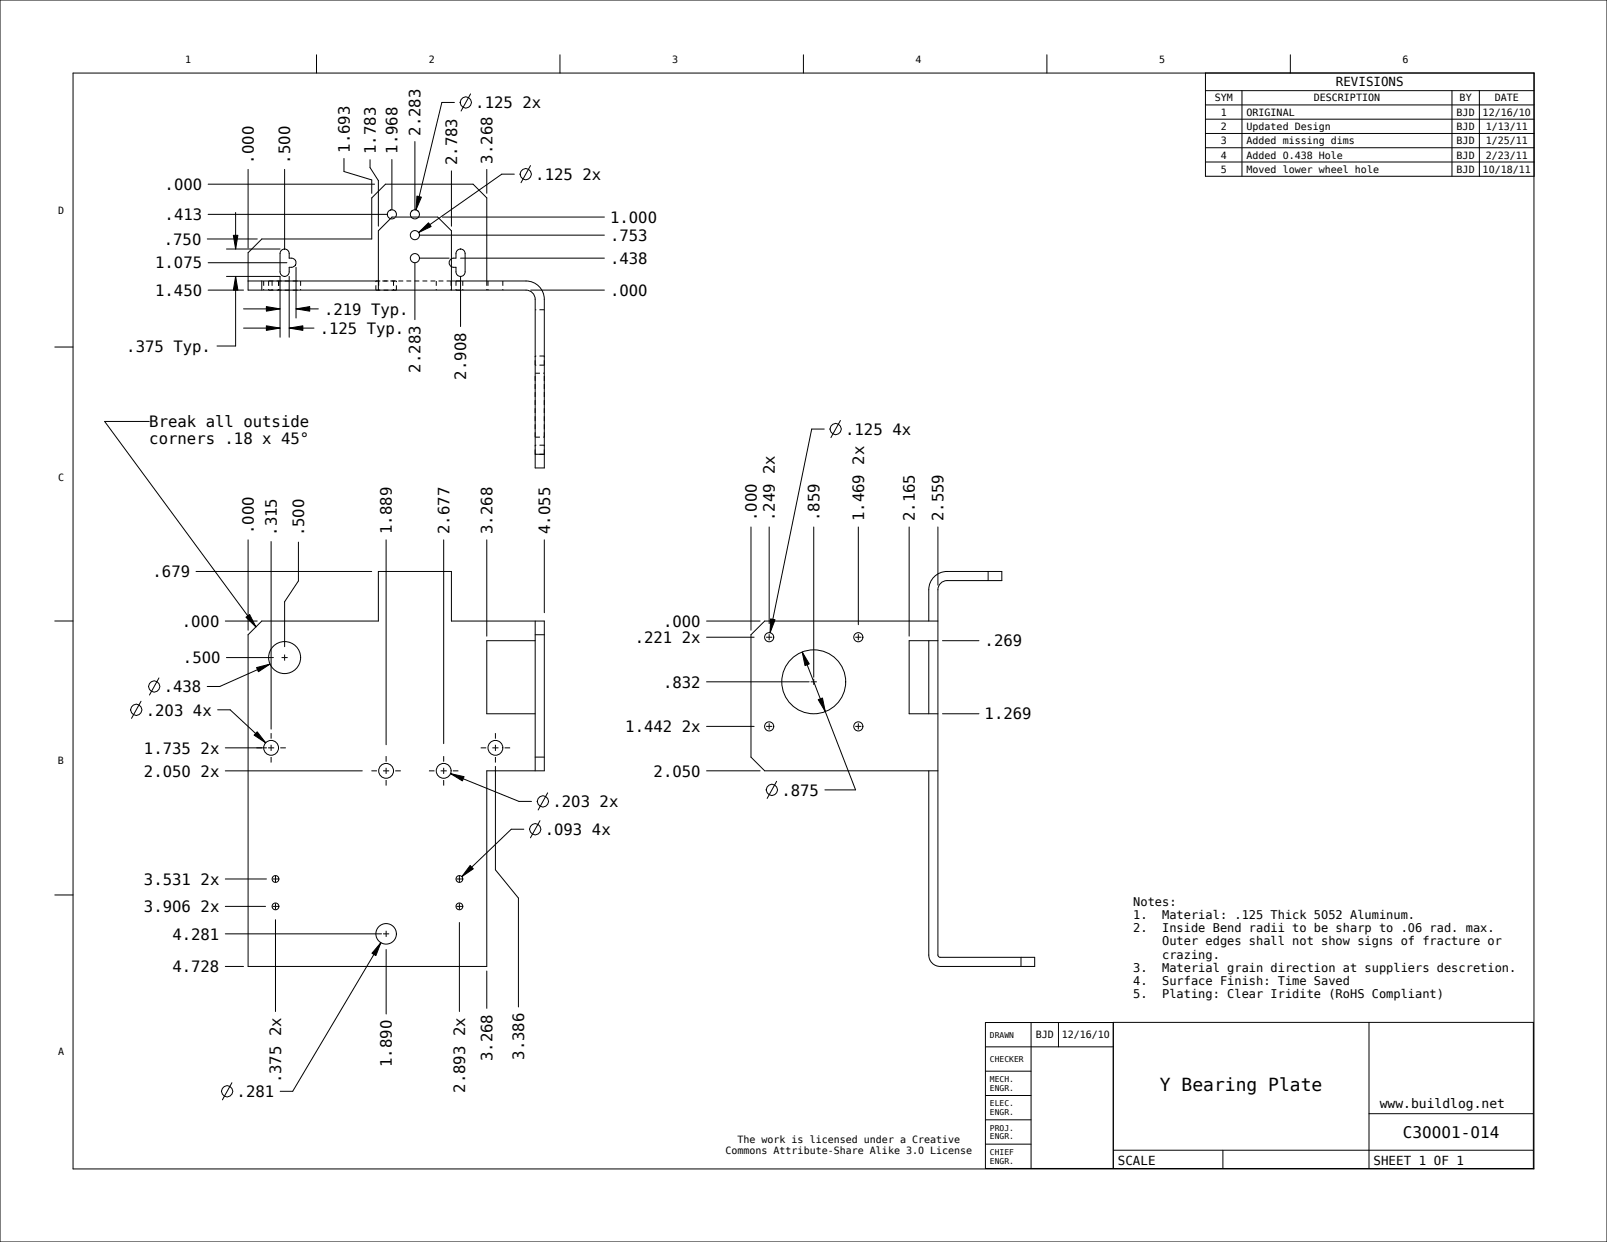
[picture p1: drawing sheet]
<svg xmlns="http://www.w3.org/2000/svg" width="559mm" height="432mm" viewBox="0 0 559 432" stroke-linecap="round" stroke-linejoin="round" font-family="sans-serif">
<g fill="none" stroke="#000" stroke-width=".35">
<path d="M0 0h558.8v431.8h-558.8zM110.1 19v6.4M194.7 19v6.4M279.4 19v6.4M364 19v6.4M448.7 19v6.4M158 35.6h-4.4l-9 37.4M163.6 32.6l-3.3 6M419.2 25.4v35.9h114.3v-35.9h-508.1v381h508v-381M419.2 31.5h114.3M419.2 36.5h114.3M431.9 31.5v29.8"/>
<path d="M504.9 31.5v29.8M514.4 31.5v29.8M86.3 58.9v27.4M99 58.9v27.7M119.6 55.1v4.5l9.7 3v4.6M128.7 55.5v2.8l2.9 4.5v15.8M136.3 55.5v17.4M144.3 49.2v23.7M157 59.4v19.2M169.3 58.9v8.3M184.5 57.6l-3.3 5.9M419.2 41.4h114.3"/>
<path d="M419.2 46.4h114.3M419.2 51.4h114.3M419.2 56.3h114.3M72.4 74.5h62.3M72.4 64h57.9M81.9 73.9v12.7M145 68.2l1.5 .3-1.9 4.5zM153.8 75.5h56.4M178.8 60.6h-4.3l-28.9 20.2M72.1 83.1h17.4M72.4 91.3h27.4M78.8 96.1h18.6v21.1"/>
<path d="M78.8 86.6h18.6M81.1 81.8h1.6l-.8 4.8zM81.9 96.1l.8 4.8h-1.6zM81.9 96.1v24.2h-6.4M86.3 97.7h45.3M91 97.7v3.2M98 86.9a1.59 1.59 0 0 1 1.7-.2 1.59 1.59 0 0 1 .9 1.5v1.6a1.72 1.72 0 0 1 2.3 1.5 1.72 1.72 0 0 1-2.3 1.6v1.6a1.59 1.59 0 0 1-1.6 1.6 1.59 1.59 0 0 1-1.6-1.6v-6.3zM100.6 96.1v21.1M102.9 92.9v17.7M144.3 91.3v19.8M145.6 80.8l3.4-3.3 .9 1.3zM145.9 89.8h10.3"/>
<path d="M145.9 81.8h64.3M157 90l1.6-.2v-1.6a1.59 1.59 0 0 1 1.5-1.6 1.59 1.59 0 0 1 1.6 1.6v6.3a1.59 1.59 0 0 1-1.6 1.6M157 92.7l1.6 .2v1.6a1.59 1.59 0 0 0 1.5 1.6M157 97.7h25.9a6.3 6.3 0 0 1 6.4 6.3v58.7h-3.2v-58.7a3.2 3.2 0 0 0-3.2-3.1h-96.6v-13l4.7-4.8h38.3v-14.3l4.7-4.8h30.5l4.8 4.8v28.9M160.1 96.1v17.4M160.1 89.8h50.1M72.4 100.9h12.3M84.7 114.1h12.7M84.7 107.4h12.7M92.6 106.6l4.8 .8-4.8 .8zM92.6 113.3l4.8 .8-4.8 .8zM100.6 114.1l4.7-.8v1.6z"/>
<path d="M100.6 114.1h8.6M102.9 107.4l4.8-.8v1.6zM102.9 107.4h7.8M131.6 100.9v-20.7l4.7-4.7h15.9l4.8 4.7v20.7M184.5 100.9h25.7M19 120.6h6.4M186.1 157.9h3.2M286.6 149.2h-4.4l-14.4 70.8M292.2 146.2l-3.3 5.9M68.2 198.7h61M86.3 187.7v31.4M94.3 188.3v65.2"/>
<path d="M103.8 188.5v13.5l-4.8 7.2v15.6M134.3 187.7v71.2M154.3 187.7v70.8M169.3 187.7v33.5M189.3 187.7v25.3M261.1 183.2v35.9M267.5 183.2v33.6M283 183.2v52.3M298.5 183.2v34M316.1 183.2v38M326.1 183.2v20.2M343.6 198.7v3.2"/>
<path d="M19 215.9h6.4M78.3 215.9h11.1M186.1 215.9v52.1M245.7 215.9h18.6M268 215.2l1.5 .3-1.7 4.5zM323 215.9v-10.9a6.3 6.3 0 0 1 6.3-6.3h19.1v3.2h-19.1a3.2 3.2 0 0 0-3.2 3.1l.1 127.3 .7 .5h32.9v3.2h-32.9a4 4 0 0 1-3.9-4v-64M326.1 215.9h-60.2l-4.8 4.8v42.5l4.8 4.8h60.2M55.3 235.7l-3.3 5.9M78.7 228.6h16.4M86.3 220.7l4.7-4.8h40.6v-17.2h25.4v17.2h32.3v52.1h-20v68h-83zM89.2 232.1l4.7-1.2-4 2.6zM93.9 230.9l-17.5 7.8h-4.3"/>
<path d="M186.1 222.8h-16.8v25.4h16.8M186.1 220.7h3.2M245.7 221.5h16.5M245.7 237h35.7M278.9 226.7l2.5 4.1-1.5 .6zM278.9 226.7l18.6 47.9h-10.7M323 222.8v25.4M326.1 222.8h-10v25.4h10M327.7 222.8h12.7M49 243.8l-3.3 6M75.7 246.8h4.3l12.4 11.4M78.3 260h14.4"/>
<path d="M89.4 254.4l3 3.8-4-2.6zM245.7 252.5h16.5M284.5 243.2l1.5-.5 1 4.7zM327.7 248.2h12.7M78.3 268h47.7M156.7 269l4.7 1-.6 1.5zM156.7 269l23.8 9.6h4.3M172.3 266.4v36l8 9.8v37.9M186.1 263.2h3.2M190.4 275.6l-3.3 6M245.7 268h18.6M270.1 271.6l-3.3 6"/>
<path d="M182.1 288.3h-4.3l-17.2 16.5M187.8 285.3l-3.3 6M19 311.1h6.4M78.3 305.6h14.4M78.3 315.1h14M95.8 319.8v31.9M163.5 300.9l1.1 1.2-4 2.7zM78.3 324.7h54.4M78.3 336h6.4M132.4 327.7l-1.7 4.5-1.4-.8zM132.4 327.7l-30.6 51.7h-4.4M134.3 330.1v22.4"/>
<path d="M159.7 320.7v31M169.3 337.6v13M355 332.8v3.2M342.7 355.5l190.5-.1v50.8h-190.5zM358.5 355.5v50.7M368.1 355.5v8.5M387.1 355.4v50.8M476 355.4v50.8M80.6 376.4l-3.3 6M342.7 372.4h15.8M342.7 364h44.4M342.7 397.8h15.8"/>
<path d="M342.7 389.3h15.8M342.7 380.9h15.8M387.1 399.9h146.1M425.2 399.9v6.3M476 387.2h57.2"/>
<circle cx="161.9" cy="35.6" r="1.95"/>
<circle cx="182.8" cy="60.6" r="1.95"/>
<circle cx="290.5" cy="149.2" r="1.95"/>
<circle cx="53.6" cy="238.7" r="1.95"/>
<circle cx="47.3" cy="246.8" r="1.95"/>
<circle cx="94.3" cy="260" r="2.58"/>
<circle cx="172.3" cy="260" r="2.58"/>
<circle cx="134.3" cy="268" r="2.58"/>
<circle cx="154.3" cy="268" r="2.58"/>
<circle cx="188.8" cy="278.6" r="1.95"/>
<circle cx="268.4" cy="274.6" r="1.95"/>
<circle cx="186.1" cy="288.3" r="1.95"/>
<circle cx="78.9" cy="379.4" r="1.95"/>
</g>
<g fill="#000">
<path d="M145 68.2l1.5 .3-1.9 4.5zM81.9 96.1l.8 4.8h-1.6zM81.1 81.8h1.6l-.8 4.8zM145.6 80.8l3.4-3.3 .9 1.3zM92.6 106.6l4.8 .8-4.8 .8zM92.6 113.3l4.8 .8-4.8 .8zM100.6 114.1l4.7-.8v1.6zM102.9 107.4l4.8-.8v1.6zM268 215.2l1.5 .3-1.7 4.5zM89.2 232.1l4.7-1.2-4 2.6zM278.9 226.7l2.5 4.1-1.5 .6zM89.4 254.4l3 3.8-4-2.6z"/>
<path d="M284.5 243.2l1.5-.5 1 4.7zM156.7 269l4.7 1-.6 1.5zM163.5 300.9l1.1 1.2-4 2.7zM132.4 327.7l-1.7 4.5-1.4-.8z"/>
</g>
<g fill="none" stroke="#000" stroke-width=".35" stroke-dasharray="1.7 1.1" stroke-linecap="butt">
<path d="M91.7 97.7v3.2M96.8 97.7v3.2M131.7 97.7v3.2M136.8 97.7v3.2M151.7 97.7v3.2M156.2 91.3l.2 .8 .6 .6M156.9 97.7v3.2M157 90l-.6 .5-.2 .8M157 97.7h-25.4M169.3 97.7v3.2M169.7 97.7v3.2M174.8 97.7v3.2"/>
<path d="M189.3 107.7h-3.2"/>
</g>
<!-- layer: 02___PRT_ALL_AXES -->
<g fill="none" stroke="#000" stroke-width=".35" stroke-dasharray="2.1 2.1 6.4 2.1" stroke-dashoffset="1.1" stroke-linecap="butt">
<path d="M99 228.6v2.8M99 228.6v-2.7M99 228.6h-2.8M99 228.6h2.7M267.5 221.5v2.8M267.5 221.5v-2.7M267.5 221.5h-2.8M267.5 221.5h2.7M283 237v2.8M283 237v-2.7M283 237h-2.8M283 237h2.7"/>
<path d="M298.5 221.5v2.8M298.5 221.5v-2.7M298.5 221.5h-2.8M298.5 221.5h2.7M94.3 260v5.1M94.3 260v-5.1M94.3 260h-5.1M94.3 260h5.1M172.3 260h-5.1M172.3 260h5.1M172.3 260v5.1M172.3 260v-5.1"/>
<path d="M267.5 252.5v2.8M267.5 252.5v-2.7M267.5 252.5h-2.8M267.5 252.5h2.7M298.5 252.5v2.8M298.5 252.5v-2.7M298.5 252.5h-2.8M298.5 252.5h2.7M134.3 268v5.1M134.3 268v-5.1M134.3 268h-5.2M134.3 268h5.1"/>
<path d="M154.3 268h-5.1M154.3 268h5.1M154.3 268v5.1M154.3 268v-5.1M95.8 315.1h-2.7M95.8 315.1h2.7M95.8 305.6v2.7M95.8 315.1v2.8M95.8 315.1v-2.7M95.8 305.6v-2.7M95.8 305.6h-2.7M95.8 305.6h2.7"/>
<path d="M159.7 315.1h-2.7M159.7 315.1h2.8M159.7 305.6h-2.7M159.7 305.6h2.8M159.7 305.6v2.7M159.7 315.1v2.8M159.7 315.1v-2.7M159.7 305.6v-2.7M134.3 324.7h-2.8M134.3 324.7h2.7M134.3 324.7v2.7M134.3 324.7v-2.8"/>
</g>
<g fill="none" stroke="#000" stroke-width=".35" stroke-dasharray="1.7 1.1" stroke-linecap="butt">
<path d="M135.8 76h1.1l.6-.5M143 75.5l1.3 .6M144.3 76.1l1.2-.6M93.4 97.7v3.2M93.4 97.7h11.1M94.6 97.7v3.2M97 97.7v3.2M104.5 97.7v3.2M137.8 97.7h-7.1M158.6 97.7h2.3M158.6 97.7v3.2M160.9 97.7v3.2"/>
<path d="M93.4 100.9h11.1M130.7 100.9v-3.2M137.8 100.9v-3.2M137.8 100.9h-7.1M158.6 100.9h2.3M186.1 129.8h3.2M186.1 127v-3.2M189.3 127h-3.2M189.3 123.8h-3.2M189.3 127v-3.2M186.1 152h3.2M186.1 158v-3.2"/>
<path d="M186.1 152v-22.2M189.3 158h-3.2M189.3 154.8h-3.2M189.3 158v-3.2M189.3 152v-22.2"/>
</g>
<g fill="none" stroke="#000" stroke-width=".35">
<path d="M137.5 75.5a1.59 1.59 0 0 0-.4-2.3 1.59 1.59 0 0 0-2.3 .7 1.59 1.59 0 0 0 1 2.1M143 75.5a1.59 1.59 0 0 1 .2-2.2 1.59 1.59 0 0 1 2.1 0 1.59 1.59 0 0 1 .2 2.2"/>
<circle cx="144.3" cy="81.8" r="1.59"/>
<circle cx="144.3" cy="89.8" r="1.59"/>
<circle cx="99" cy="228.6" r="5.6"/>
<circle cx="267.5" cy="221.5" r="1.59"/>
<circle cx="283" cy="237" r="11.1"/>
<circle cx="298.5" cy="221.5" r="1.59"/>
<circle cx="267.5" cy="252.5" r="1.59"/>
<circle cx="298.5" cy="252.5" r="1.59"/>
<circle cx="95.8" cy="305.6" r="1.18"/>
<circle cx="95.8" cy="315.1" r="1.18"/>
<circle cx="159.7" cy="305.6" r="1.18"/>
<circle cx="159.7" cy="315.1" r="1.18"/>
<circle cx="134.3" cy="324.7" r="3.6"/>
</g>
<!-- layer: BALLOONS -->
<path d="M85.5 214.6l1.3-.9 2.2 4.3z" fill="#000"/>
<path d="M51.9 146.5h-15.5l52.6 71.5M85.5 214.6l1.3-.9 2.2 4.3z" fill="none" stroke="#000" stroke-width=".35"/>
<text font-size="6.3" x="403.3" y="379.4">Y Bearing Plate</text>
<text font-size="5.6" x="487.9" y="395.6">C30001-014</text>
<g font-size="5.4">
<text x="165.3" y="37.6">.125</text>
<text x="181.7" y="37.6">2x</text>
<text x="146.3" y="47.2" transform="rotate(-90 146.3 47.2)">2.283</text>
<text x="121.6" y="53.1" transform="rotate(-90 121.6 53.1)">1.693</text>
<text x="130.7" y="53.6" transform="rotate(-90 130.7 53.6)">1.783</text>
<text x="138.3" y="53.5" transform="rotate(-90 138.3 53.5)">1.968</text>
<text x="88.3" y="56.9" transform="rotate(-90 88.3 56.9)">.000</text>
<text x="101" y="56.9" transform="rotate(-90 101 56.9)">.500</text>
<text x="159" y="57.4" transform="rotate(-90 159 57.4)">2.783</text>
<text x="171.3" y="56.9" transform="rotate(-90 171.3 56.9)">3.268</text>
<text x="186.1" y="62.5">.125</text>
<text x="202.5" y="62.5">2x</text>
<text x="57.2" y="66">.000</text>
<text x="57.2" y="76.5">.413</text>
<text x="212.1" y="77.4">1.000</text>
<text x="212.1" y="83.7">.753</text>
<text x="57" y="85.1">.750</text>
<text x="54" y="93.3">1.075</text>
<text x="212.1" y="91.7">.438</text>
<text x="54" y="102.8">1.450</text>
<text x="212.1" y="102.8">.000</text>
<text x="112.7" y="109.4">.219 Typ.</text>
<text x="111.2" y="116.1">.125 Typ.</text>
<text x="43.9" y="122.3">.375 Typ.</text>
<text x="146.3" y="129.6" transform="rotate(-90 146.3 129.6)">2.283</text>
<text x="162.1" y="131.9" transform="rotate(-90 162.1 131.9)">2.908</text>
<text x="51.9" y="148.5">Break all outside</text>
<text x="51.9" y="154.5">corners .18 x 45°</text>
<text x="293.9" y="151.2">.125</text>
<text x="310.3" y="151.2">4x</text>
<text x="300.4" y="161.5" transform="rotate(-90 300.4 161.5)">2x</text>
<text x="269.4" y="164.8" transform="rotate(-90 269.4 164.8)">2x</text>
<text x="88.3" y="185.7" transform="rotate(-90 88.3 185.7)">.000</text>
<text x="136.2" y="185.7" transform="rotate(-90 136.2 185.7)">1.889</text>
<text x="156.3" y="185.7" transform="rotate(-90 156.3 185.7)">2.677</text>
<text x="171.3" y="185.7" transform="rotate(-90 171.3 185.7)">3.268</text>
<text x="191.3" y="185.7" transform="rotate(-90 191.3 185.7)">4.055</text>
<text x="263.1" y="181.2" transform="rotate(-90 263.1 181.2)">.000</text>
<text x="269.4" y="181.2" transform="rotate(-90 269.4 181.2)">.249</text>
<text x="284.9" y="181.2" transform="rotate(-90 284.9 181.2)">.859</text>
<text x="300.4" y="181.2" transform="rotate(-90 300.4 181.2)">1.469</text>
<text x="318.1" y="181.2" transform="rotate(-90 318.1 181.2)">2.165</text>
<text x="328.1" y="181.2" transform="rotate(-90 328.1 181.2)">2.559</text>
<text x="96.3" y="186.3" transform="rotate(-90 96.3 186.3)">.315</text>
<text x="105.8" y="186.5" transform="rotate(-90 105.8 186.5)">.500</text>
<text x="53" y="200.7">.679</text>
<text x="63.2" y="217.9">.000</text>
<text x="230.6" y="217.9">.000</text>
<text x="220.7" y="223.5">.221</text>
<text x="237.1" y="223.5">2x</text>
<text x="342.4" y="224.7">.269</text>
<text x="63.6" y="230.6">.500</text>
<text x="230.6" y="239">.832</text>
<text x="56.9" y="240.7">.438</text>
<text x="50.7" y="248.8">.203</text>
<text x="67.1" y="248.8">4x</text>
<text x="342.4" y="250.1">1.269</text>
<text x="217.4" y="254.5">1.442</text>
<text x="237.1" y="254.5">2x</text>
<text x="50.1" y="262">1.735</text>
<text x="69.8" y="262">2x</text>
<text x="50.1" y="270">2.050</text>
<text x="69.8" y="270">2x</text>
<text x="227.3" y="270">2.050</text>
<text x="192.1" y="280.6">.203</text>
<text x="208.5" y="280.6">2x</text>
<text x="271.7" y="276.6">.875</text>
<text x="189.4" y="290.3">.093</text>
<text x="205.8" y="290.3">4x</text>
<text x="50.1" y="307.6">3.531</text>
<text x="69.8" y="307.6">2x</text>
<text x="50.1" y="317.1">3.906</text>
<text x="69.8" y="317.1">2x</text>
<text x="59.9" y="326.7">4.281</text>
<text x="59.9" y="338">4.728</text>
<text x="97.8" y="360.2" transform="rotate(-90 97.8 360.2)">2x</text>
<text x="161.7" y="360.2" transform="rotate(-90 161.7 360.2)">2x</text>
<text x="136.3" y="370.9" transform="rotate(-90 136.3 370.9)">1.890</text>
<text x="171.3" y="369" transform="rotate(-90 171.3 369)">3.268</text>
<text x="182.3" y="368.5" transform="rotate(-90 182.3 368.5)">3.386</text>
<text x="97.8" y="376.7" transform="rotate(-90 97.8 376.7)">.375</text>
<text x="82.3" y="381.4">.281</text>
<text x="161.7" y="379.9" transform="rotate(-90 161.7 379.9)">2.893</text>
</g>
<text font-size="4.5" x="479.8" y="385.2">www.buildlog.net</text>
<g font-size="4.3">
<text x="464.5" y="30">REVISIONS</text>
<text x="388.7" y="405.1">SCALE</text>
<text x="477.6" y="405.1">SHEET 1 OF 1</text>
</g>
<g font-size="4.2">
<text x="394.1" y="315">Notes:</text>
<text x="394.1" y="319.5">1.</text>
<text x="404.1" y="319.5">Material: .125 Thick 5052 Aluminum.</text>
<text x="394.1" y="324.1">2.</text>
<text x="404.1" y="324.1">Inside Bend radii to be sharp to .06 rad. max.</text>
<text x="404.1" y="328.7">Outer edges shall not show signs of fracture or</text>
<text x="404.1" y="333.3">crazing.</text>
<text x="394.1" y="337.8">3.</text>
<text x="404.1" y="337.8">Material grain direction at suppliers descretion.</text>
<text x="394.1" y="342.4">4.</text>
<text x="394.1" y="347">5.</text>
<text x="404.1" y="342.4">Surface Finish: Time Saved</text>
<text x="404.1" y="347">Plating: Clear Iridite (RoHS Compliant)</text>
</g>
<g font-size="3.5">
<text x="64.4" y="22.1">1</text>
<text x="149.1" y="22.1">2</text>
<text x="233.7" y="22.1">3</text>
<text x="318.4" y="22.1">4</text>
<text x="403.1" y="22.1">5</text>
<text x="487.7" y="22.1">6</text>
<text x="422.4" y="35.3">SYM</text>
<text x="456.9" y="35.3">DESCRIPTION</text>
<text x="507.6" y="35.3">BY</text>
<text x="519.8" y="35.3">DATE</text>
<text x="424.5" y="40.2">1</text>
<text x="433.5" y="40.2">ORIGINAL</text>
<text x="506.5" y="40.2">BJD</text>
<text x="515.6" y="40.2">12/16/10</text>
<text x="424.5" y="45.2">2</text>
<text x="433.5" y="45.2">Updated Design</text>
<text x="506.5" y="45.2">BJD</text>
<text x="516.6" y="45.2">1/13/11</text>
<text x="424.5" y="50.2">3</text>
<text x="433.5" y="50.2">Added missing dims</text>
<text x="506.5" y="50.2">BJD</text>
<text x="516.6" y="50.2">1/25/11</text>
<text x="424.5" y="55.1">4</text>
<text x="433.5" y="55.1">Added 0.438 Hole</text>
<text x="506.5" y="55.1">BJD</text>
<text x="516.6" y="55.1">2/23/11</text>
<text x="424.5" y="60.1">5</text>
<text x="433.5" y="60.1">Moved lower wheel hole</text>
<text x="506.5" y="60.1">BJD</text>
<text x="515.6" y="60.1">10/18/11</text>
<text x="20.2" y="74.3">D</text>
<text x="20.2" y="167.3">C</text>
<text x="20.1" y="265.7">B</text>
<text x="360.2" y="361">BJD</text>
<text x="369.2" y="361">12/16/10</text>
<text x="20.2" y="366.7">A</text>
<text x="252.2" y="401.1">Commons Attribute-Share Alike 3.0 License</text>
<text x="256.4" y="397.3">The work is licensed under a Creative</text>
</g>
<g font-size="2.8">
<text x="344.2" y="360.7">DRAWN</text>
<text x="344.2" y="369.2">CHECKER</text>
<text x="344.2" y="376.1">MECH.</text>
<text x="344.2" y="379.2">ENGR.</text>
<text x="344.2" y="384.6">ELEC.</text>
<text x="344.2" y="387.6">ENGR.</text>
<text x="344.2" y="393">PROJ.</text>
<text x="344.2" y="401.5">CHIEF</text>
<text x="344.2" y="396.1">ENGR.</text>
<text x="344.2" y="404.6">ENGR.</text>
</g>
</svg>
